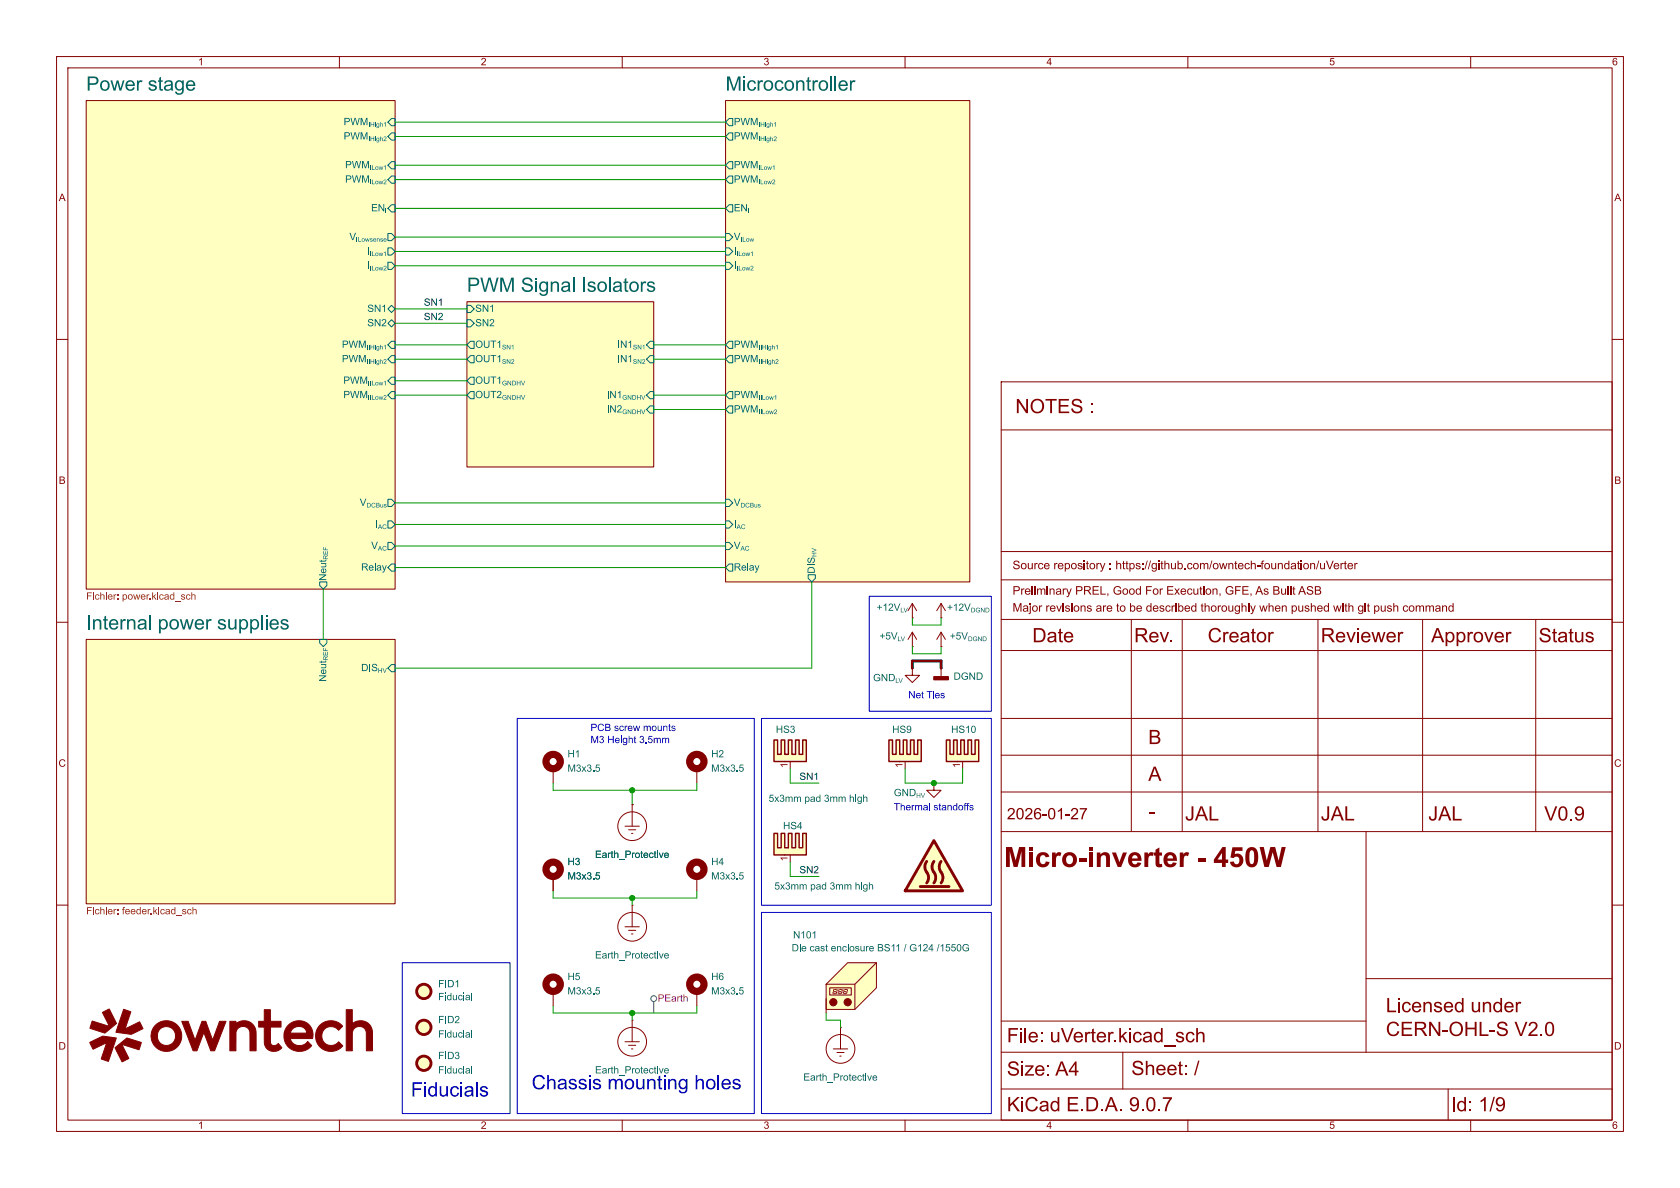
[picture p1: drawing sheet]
<svg xmlns="http://www.w3.org/2000/svg" width="297mm" height="210mm" viewBox="0 0 297 210" stroke-linecap="round" stroke-linejoin="round" font-family="sans-serif">
<path d="M177 76h108M200 109.5v37.5M209 109.5v37.5M233 109.5v37.5M251.5 109.5v37.5" fill="none" stroke="#840000" stroke-width=".18"/>
<path d="M203.1 143.5h1v.3h-1z" fill="#840000"/>
<g fill="none" stroke="#840000" stroke-width=".18">
<path d="M10 10h277v190h-277zM12 12h273v186h-273zM60 10v2M110 10v2M160 10v2M210 10v2M260 10v2M10 60h2M177 67.5h108v130.5h-108zM285 60h2M10 110h2M285 110h2"/>
<path d="M10 160h2M285 160h2M60 198v2M110 198v2M160 198v2M177 192.5h108M177 186h108M210 198v2M260 198v2"/>
</g>
<g fill="#840000">
<path d="M245.3 176.4h.3v2.2h1.2v.3h-1.5z"/>
<path d="M247.2 176.4h.3v.4h-.3z"/>
<path d="M247.2 177.1h.3v1.8h-.3z"/>
<path d="M248.1 177.3a.76 .76 0 0 1 1.3 .4h-.3a.5 .5 0 0 0-.6-.3 .5 .5 0 0 0-.3 .6 .5 .5 0 0 0 .3 .7 .5 .5 0 0 0 .6-.4h.3a.82 .82 0 0 1-1 .6 .82 .82 0 0 1-.5-1.1z"/>
<path d="M249.8 177.3a.85 .85 0 0 1 1-.1 .85 .85 0 0 1 .5 .9h-1.4a.53 .53 0 0 0 .4 .6 .53 .53 0 0 0 .6-.3h.4a.87 .87 0 0 1-1.1 .5 .87 .87 0 0 1-.6-1h1.3a.51 .51 0 0 0-.5-.6 .51 .51 0 0 0-.5 .6h-.3z"/>
<path d="M251.6 177.1h.3v.3a.65 .65 0 0 1 .8-.3 .65 .65 0 0 1 .4 .7v1.1h-.3v-1.1a.45 .45 0 0 0-.5-.5 .45 .45 0 0 0-.3 .6v1h-.4z"/>
<path d="M253.6 177.3a.77 .77 0 0 1 1.3 .3h-.3a.38 .38 0 0 0-.4-.3 .38 .38 0 0 0-.3 .4 1.13 1.13 0 0 1 1.1 .6 .76 .76 0 0 1-.7 .7 .76 .76 0 0 1-.8-.6l.3-.1a.42 .42 0 0 0 .4 .5 .42 .42 0 0 0 .4-.5l-.3-.1a.57 .57 0 0 1-.7-.3 .57 .57 0 0 1 0-.6z"/>
<path d="M255.5 177.3a.85 .85 0 0 1 1-.1 .85 .85 0 0 1 .4 .9h-1.3a.53 .53 0 0 0 .4 .6 .53 .53 0 0 0 .6-.3h.3a.87 .87 0 0 1-1.1 .5 .87 .87 0 0 1-.6-1h1.4a.51 .51 0 0 0-.5-.6 .51 .51 0 0 0-.5 .6h-.4z"/>
<path d="M257.4 177.3a.68 .68 0 0 1 1 0v-.9h.3v2.5h-.2v-.2a.76 .76 0 0 1-.9 .2 .76 .76 0 0 1-.4-.9h.3a.51 .51 0 0 0 .5 .7 .51 .51 0 0 0 .5-.6 .52 .52 0 0 0-.5-.8 .52 .52 0 0 0-.5 .7h-.3z"/>
<path d="M260.2 177.1h.3v1a.46 .46 0 0 0 .5 .6 .46 .46 0 0 0 .4-.6v-1h.3v1.8h-.3v-.2a.65 .65 0 0 1-.8 .2 .65 .65 0 0 1-.4-.7z"/>
<path d="M262.1 177.1h.3v.3a.65 .65 0 0 1 .8-.3 .65 .65 0 0 1 .4 .7v1.1h-.3v-1.1a.45 .45 0 0 0-.5-.5 .45 .45 0 0 0-.4 .6v1h-.3z"/>
<path d="M264.2 177.3a.68 .68 0 0 1 1 0v-.9h.3v2.5h-.2v-.2a.76 .76 0 0 1-.9 .2 .76 .76 0 0 1-.4-.9h.3a.51 .51 0 0 0 .5 .7 .51 .51 0 0 0 .5-.6 .52 .52 0 0 0-.5-.8 .52 .52 0 0 0-.5 .7h-.3z"/>
<path d="M266.2 177.3a.85 .85 0 0 1 1-.1 .85 .85 0 0 1 .4 .9h-1.4a.53 .53 0 0 0 .4 .6 .53 .53 0 0 0 .7-.3h.3a.87 .87 0 0 1-1.1 .5 .87 .87 0 0 1-.6-1h1.4a.51 .51 0 0 0-.5-.6 .51 .51 0 0 0-.5 .6h-.4z"/>
<path d="M268 177.1h.2v.3l.3-.3h.3l.2 .1-.1 .3a.4 .4 0 0 0-.5 0 .4 .4 0 0 0-.1 .5v.9h-.3z"/>
<path d="M259.1 180.6h.3v1.1h1.3v-1.1h.3v2.5h-.3v-1.1h-1.3v1.1h-.3z"/>
<path d="M261.6 180.6h.3v2.2h1.2v.3h-1.5z"/>
<path d="M263.4 182.1h.9v.3h-.9z"/>
<path d="M264.9 180.8a.98 .98 0 0 1 1.6 .5l-.3 .1a.57 .57 0 0 0-.6-.6 .57 .57 0 0 0-.6 .6l.2 .1a1.66 1.66 0 0 1 1.3 .7 .91 .91 0 0 1-.4 .9 .91 .91 0 0 1-1 0l-.3-.2-.2-.4v-.2h.3a.72 .72 0 0 0 .6 .6 .72 .72 0 0 0 .8-.4l-.3-.4a1.28 1.28 0 0 1-1.3-.7z"/>
<path d="M267.7 180.6h.4l.8 2.3 .8-2.3h.3l-.9 2.5h-.4z"/>
<path d="M270.5 180.8a.8 .8 0 0 1 1.2 .1 .8 .8 0 0 1-.3 1.2l-.8 .7h1.2v.3h-1.6a2.14 2.14 0 0 1 1.1-1.3 .49 .49 0 0 0 0-.9 .49 .49 0 0 0-.8 .5l-.3-.1z"/>
<path d="M272.3 182.8h.4v.3h-.4z"/>
<path d="M273.5 180.8a.8 .8 0 0 1 .9-.1 .8 .8 0 0 1 .3 .8 1.32 1.32 0 0 1-.6 1.7 .94 .94 0 0 1-1-1.3h.3a.7 .7 0 0 0 .6 1 1.04 1.04 0 0 0 .4-1.3 .52 .52 0 0 0-.5-.7 .52 .52 0 0 0-.4 .7l-.1 .3h-.3l.1-.7z"/>
</g>
<g fill="none" stroke="#840000" stroke-width=".18">
<path d="M15.2 17.8h54.6v86.3h-54.6zM82.5 53.3h33.1v29.3h-33.1zM177 97.5h108M177 109.5h108M177 115h108M177 102.5h108M271.5 109.5v37.5M177 127h108M177 133.5h108M177 147h108M177 140h108M241.5 147v39"/>
<path d="M241.5 173h43.5M177 180.5h64.5M198.5 186v6.5M256 192.5v5.5"/>
</g>
<g fill="#ffffc2" stroke="#ffffc2" stroke-width=".18">
<path d="M82.5 53.3h33.1v29.3h-33.1z"/>
<path d="M15.2 17.8h54.6v86.3h-54.6z"/>
<path d="M128.3 17.8h43.1v85.1h-43.1z"/>
<path d="M15.2 113h54.6v46.8h-54.6z"/>
</g>
<path d="M68.6 57.2l.6-.7 .6 .7-.6 .6zM69.2 54l.6 .6-.6 .6-.6-.6zM82.5 56.5h.7l.6 .7-.6 .6h-.7zM82.5 54h.7l.6 .6-.6 .6h-.7zM83.2 60.3h.6v1.3h-.6l-.7-.6zM83.2 69.2h.6v1.3h-.6l-.7-.6zM83.2 62.9h.6v1.2h-.6l-.7-.6zM83.2 66.7h.6v1.2h-.6l-.7-.6zM69.2 99.7h.6v1.3h-.6l-.6-.7zM56.5 102.9h1.3v.6l-.7 .6-.6-.6z" fill="none" stroke="#006464" stroke-width=".18"/>
<g fill="#725600">
<path d="M15.4 104.7h.8v.2h-.6v.4h.6v.1h-.6v.6h-.2z"/>
<path d="M16.4 104.7h.2v.2h-.2z"/>
<path d="M17.7 104.7h.2v.5l.3-.1 .2 .1 .1 .8h-.2v-.7l-.2-.1-.2 .1v.7h-.2z"/>
<path d="M18.7 104.7h.2v.2h-.2z"/>
<path d="M26.9 104.7h.2v.7l.3-.3h.2l-.3 .3 .4 .6h-.2l-.3-.5-.1 .5h-.2z"/>
<path d="M27.8 104.7h.2v.2h-.2z"/>
<path d="M30.1 105.2l.3-.1 .3 .1v-.5h.1v1.3h-.1v-.1l-.2 .1h-.3l-.2-.4 .2-.1a.29 .29 0 0 0 .3 .4 .29 .29 0 0 0 .1-.5l-.3-.2-.1 .3h-.2z"/>
<path d="M33.8 104.7h.2v.5l.3-.1 .2 .1 .1 .8h-.2v-.7l-.2-.1-.2 .1v.7h-.2z"/>
</g>
<path d="M128.3 17.8h43.1v85.1h-43.1z" fill="none" stroke="#840000" stroke-width=".18"/>
<path d="M128.3 41.3h.6l.6 .6-.6 .6h-.6zM128.9 69.2h.6v1.3h-.6l-.6-.6z" fill="none" stroke="#006464" stroke-width=".18"/>
<g fill="#006464">
<path d="M129.9 92h.2v1.2h-.2z"/>
<path d="M130.5 92.7h.2l.3 .8h-.1l-.1-.2h-.4l-.2 .2 .2-.3h.3l-.1-.4-.1 .4h-.1z"/>
<path d="M131.2 92.8l.4-.1 .1 .2-.1 .1a.27 .27 0 0 0-.4-.1 .27 .27 0 0 0 0 .4 .27 .27 0 0 0 .5-.1l.1 .1a.4 .4 0 0 1-.7 .1 .4 .4 0 0 1 .1-.6z"/>
</g>
<path d="M128.9 28.6h.6v1.2h-.6l-.6-.6zM128.9 60.3h.6v1.3h-.6l-.6-.6zM128.3 92.1h.6l.6 .6-.6 .6h-.6z" fill="none" stroke="#006464" stroke-width=".18"/>
<g fill="#006464">
<path d="M129.9 36.1h.9v.1h-.8v.4h.7v.2h-.7v.4h.8v.2h-.9z"/>
<path d="M131.1 36.1h.1l.7 1v-1h.2v1.3h-.2l-.7-1v1h-.1z"/>
<path d="M132.3 36.8h.1v.8h-.1z"/>
</g>
<path d="M128.9 36.2h.6v1.3h-.6l-.6-.7zM128.9 21h.6v1.2h-.6l-.6-.6zM128.9 23.5h.6v1.3h-.6l-.6-.7zM128.9 31.1h.6v1.3h-.6l-.6-.6zM128.3 43.8h.6l.6 .7-.6 .6h-.6zM128.3 46.4h.6l.6 .6-.6 .6h-.6zM128.9 71.8h.6v1.2h-.6l-.6-.6zM128.9 62.9h.6v1.2h-.6l-.6-.6z" fill="none" stroke="#006464" stroke-width=".18"/>
<g fill="#006464">
<path d="M129.7 95.8h.2l.4 1.1 .4-1.1h.2l-.5 1.2h-.2z"/>
<path d="M131.2 96.5h.1l.4 .8h-.1l-.1-.2h-.4l-.2 .2 .1-.3h.4l-.1-.4-.2 .4h-.1z"/>
<path d="M131.9 96.6l.4-.1 .1 .2-.1 .1a.27 .27 0 0 0-.4-.1 .27 .27 0 0 0 0 .4 .27 .27 0 0 0 .4-.1l.1 .1a.4 .4 0 0 1-.6 .1 .4 .4 0 0 1 .1-.6z"/>
</g>
<path d="M128.3 95.9h.6l.6 .6-.6 .7h-.6zM128.3 88.3h.6l.6 .6-.6 .6h-.6zM128.9 99.7h.6v1.3h-.6l-.6-.7zM142.9 101.6h1.2v.6l-.6 .7-.6-.7z" fill="none" stroke="#006464" stroke-width=".18"/>
<path d="M15.2 113h54.6v46.8h-54.6z" fill="none" stroke="#840000" stroke-width=".18"/>
<g fill="#725600">
<path d="M15.4 160.3h.8v.2h-.6v.4h.6v.1h-.6v.6h-.2z"/>
<path d="M16.4 160.3h.2v.2h-.2z"/>
<path d="M17.7 160.3h.2v.5l.3-.1 .2 .1 .1 .8h-.2v-.6l-.2-.2-.2 .1v.7h-.2z"/>
<path d="M18.7 160.3h.2v.2h-.2z"/>
<path d="M21.8 160.4l.3-.1-.2 .3 .1 .2h-.1v.8h-.2v-.8h-.1z"/>
<path d="M24.2 160.8l.3-.1 .2 .1v-.5h.2v1.3h-.2v-.1l-.1 .1h-.3l-.2-.3 .1-.1a.29 .29 0 0 0 .4 .3 .29 .29 0 0 0 .1-.5l-.3-.2-.2 .4h-.1z"/>
<path d="M27.1 160.3h.2v.8l.3-.4h.2l-.3 .3 .4 .6h-.2l-.3-.5-.1 .5h-.2z"/>
<path d="M28 160.3h.2v.2h-.2z"/>
<path d="M30.3 160.8l.3-.1 .3 .1v-.5h.1v1.3h-.1v-.1l-.2 .1h-.3l-.2-.3 .2-.1a.29 .29 0 0 0 .3 .3 .29 .29 0 0 0 .1-.5l-.3-.2-.1 .4h-.2z"/>
<path d="M34 160.3h.2v.5l.3-.1 .2 .1 .1 .8h-.2v-.6l-.2-.2-.2 .1v.7h-.2z"/>
</g>
<g fill="#ffffc2">
<path d="M167.3 130.8h.6v2.6h.7v-2.6h.6v2.6h.6l-.6 1.2h-1.9z"/>
<path d="M169.8 130.8h.7v2.6h.6v-2.6h.7v2.6h.6v-2.6h.6v3.8h-3.8l.6-1.2z"/>
</g>
<path d="M167.3 130.8h.6v2.6h.7v-2.6h.6v2.6h.6v-2.6h.7v2.6h.6v-2.6h.7v2.6h.6v-2.6h.6v3.8h-5.7z" fill="none" stroke="#840000" stroke-width=".25"/>
<path d="M161.3 118.1v1.3h1.3l-1.3 1.3-1.3-1.3h1.3M161.3 118.1h.1" fill="none" stroke="#840000" stroke-width=".18"/>
<g fill="#ffffc2">
<path d="M136.8 147.3h.7v2.6h.6v-2.6h.6v2.6h.7l-.7 1.2h-1.9z"/>
<path d="M139.4 147.3h.6v2.6h.6v-2.6h.7v2.6h.6v-2.6h.6v3.8h-3.8l.7-1.2z"/>
</g>
<path d="M136.8 147.3h.7v2.6h.6v-2.6h.6v2.6h.7v-2.6h.6v2.6h.6v-2.6h.7v2.6h.6v-2.6h.6v3.8h-5.7z" fill="none" stroke="#840000" stroke-width=".25"/>
<g fill="#ffffc2">
<path d="M157.1 130.8h.7v2.6h.6v-2.6h.7v2.6h.6l-.6 1.2h-2z"/>
<path d="M159.7 130.8h.6v2.6h.7v-2.6h.6v2.6h.6v-2.6h.7v3.8h-3.8l.6-1.2z"/>
</g>
<path d="M157.1 130.8h.7v2.6h.6v-2.6h.7v2.6h.6v-2.6h.6v2.6h.7v-2.6h.6v2.6h.6v-2.6h.7v3.8h-5.8z" fill="none" stroke="#840000" stroke-width=".25"/>
<path d="M165.1 148.6l5.1 8.9h-10.2z" fill="#ffffc2"/>
<path d="M162.7 156.7h5.1M163.8 152.3a1.78 1.78 0 0 0 .2 2.2l.1 .8-.3 .8M165.1 148.6l5.1 8.9h-10.2zM165.1 152.3a1.78 1.78 0 0 0 .2 2.2l.1 .8-.3 .8M166.4 152.3a1.78 1.78 0 0 0 .2 2.2l.1 .8-.3 .8" fill="none" stroke="#840000" stroke-width=".51"/>
<path d="M166.4 114.3h.1M166.4 111.8l-.8 1.2M166.4 111.8l.7 1.2M166.4 111.8v2.5M165.1 138.4v1.3h1.3l-1.3 1.3-1.3-1.3h1.3M165.1 138.4h.1" fill="none" stroke="#840000" stroke-width=".18"/>
<g fill="#ffffc2">
<path d="M136.8 130.8h.7v2.6h.6v-2.6h.6v2.6h.7l-.7 1.2h-1.9z"/>
<path d="M139.4 130.8h.6v2.6h.6v-2.6h.7v2.6h.6v-2.6h.6v3.8h-3.8l.7-1.2z"/>
</g>
<path d="M136.8 130.8h.7v2.6h.6v-2.6h.6v2.6h.7v-2.6h.6v2.6h.6v-2.6h.7v2.6h.6v-2.6h.6v3.8h-5.7z" fill="none" stroke="#840000" stroke-width=".25"/>
<g fill="none" stroke="#840000" stroke-width=".18">
<path d="M110.5 146.1h2.5M111.1 146.7h1.3M111.6 147.3h.3M111.8 142.2h.1M111.8 142.2v3.9"/>
<circle cx="111.8" cy="146" r="2.54"/>
</g>
<path d="M149.9 170.2h5v4.4l-3.8 3.8h-5.1v-4.4z" fill="#ffffc2"/>
<g fill="none" stroke="#840000" stroke-width=".18">
<path d="M166.4 118.1h.1M166.4 109.2h.1M166.4 106.7v2.5M166.4 118.1v1.5M166.4 106.7l-.8 1.3M166.4 106.7l.7 1.3M97.8 135.9v2.5M123.2 135.9v2.5M97.8 154.9v2.6M111.8 142.2h.1M123.2 154.9v2.6M97.8 175.3v2.5"/>
<path d="M110.5 163.8h2.5M111.1 164.5h1.3M111.6 165.1h.3M111.8 160h.1M111.8 160v3.8M123.2 175.3v2.5M146 176.5v2.6M146.7 174.6h3.8v1.3h-3.8zM147.3 175.4l-.1 .2M147.3 175.7h.4M147.4 175l-.1 .2M147.4 175.3h.4"/>
<path d="M147.5 174.9h.4M147.9 175.4v.2M148 175v.2M148.2 175.4v.2M148.3 175.7h.3M148.3 175v.2M148.4 175.3h.3M148.5 174.9h.3M148.8 175.4v.2M148.9 175v.2M149.1 175.4v.2M149.2 175.7h.3"/>
<path d="M149.2 175v.2M149.3 175.3h.3M149.4 174.9h.3M149.7 175.4v.2M149.8 175v.2M149.9 170.2h5v4.4l-3.8 3.8h-5.1v-4.4zM151.1 174v4.4M154.9 170.2l-3.8 3.8h-5.1M110.5 184.2h2.5M111.1 184.8h1.3M111.6 185.4h.3M111.8 180.3h.1"/>
<path d="M111.8 180.3v3.9M147.3 185.4h2.6M148 186.1h1.2M148.5 186.7h.2M148.6 181.6h.1M148.6 181.6v3.8"/>
<circle cx="111.8" cy="163.8" r="2.54"/>
<circle cx="111.8" cy="184.1" r="2.54"/>
<circle cx="148.6" cy="185.4" r="2.54"/>
</g>
<g fill="#840000" stroke="#840000" stroke-width=".18">
<path d="M16.3 180.5l3 .9-1.2-2.4 .9-.5a.27 .27 0 0 1 .3-.1 .27 .27 0 0 1 .2 .3l1.1 2.2-1.6 1.4a.64 .64 0 0 1-1.1 .1l-1.9-.6a.71 .71 0 0 1 .1-.8z"/>
<path d="M15.9 184.3l1.7-.9a1.35 1.35 0 0 1 1.5-.1l1.5 .2-1.4 4.1-1.3-.4 1-2.9-2.5 1.2z"/>
<path d="M20.3 185.2l1.4-1.1a.99 .99 0 0 1 .9-.6l2 .6a.31 .31 0 0 1 .4 .2 .31 .31 0 0 1-.1 .4l-.3 .9-3.1-1 1.3 2.5-1.2 .6z"/>
<path d="M21.9 178.4l1.2 .5-1 3 2.6-1.3 .6 1.2-2.1 1-2.4-.3a.22 .22 0 0 1-.3 0 .22 .22 0 0 1 .1-.3z"/>
<path d="M27.5 181.2a2.72 2.72 0 0 1 4.3 .5 2.72 2.72 0 0 1-1.6 4 2.72 2.72 0 0 1-3.5-2.5h1.1a1.65 1.65 0 0 0 2.5 1.4 1.65 1.65 0 0 0 0-2.9 1.61 1.61 0 0 0-1.7 0 1.61 1.61 0 0 0-.8 1.5h-1.1v-.4a2.68 2.68 0 0 1 .8-1.6z"/>
<path d="M32.1 180.5h1.2l1.2 3.4 1.2-3.4h.3a.34 .34 0 0 1 .4 .1 .34 .34 0 0 1 .1 .3l1.1 3 1.2-3.4 1.2 .1-2.1 5.2h-.6l-1.3-3.3-1.2 3.3h-.7z"/>
<path d="M40.6 180.5h1.1v.5a2.21 2.21 0 0 1 2.6-.2 2.21 2.21 0 0 1 1 2.4v2.6h-1.1v-3.2a1.24 1.24 0 0 0-1.2-1.2 1.24 1.24 0 0 0-1.3 1.1v3.3h-1.1z"/>
<path d="M46.7 178.5h1.1v2h1.9v1.1h-1.9v2.7a.77 .77 0 0 0 .7 .5 .77 .77 0 0 0 .7-.3l.6 .7a1.77 1.77 0 0 1-2.2 .5 1.77 1.77 0 0 1-.9-2.1v-2h-1v-1.1h1z"/>
<path d="M51 181.2a2.52 2.52 0 0 1 3.1-.5 2.52 2.52 0 0 1 1.2 2.9h-4a1.73 1.73 0 0 0 1.4 1.2 1.73 1.73 0 0 0 1.7-.7l.7 .7a2.76 2.76 0 0 1-3.3 .8 2.76 2.76 0 0 1-1.6-3h4.1a1.51 1.51 0 0 0-1.5-1.1 1.51 1.51 0 0 0-1.5 1.1h-1.1l.3-.7z"/>
<path d="M56.6 181.1a2.74 2.74 0 0 1 4 .3l-.4 .4a.29 .29 0 0 1-.3 .3 .29 .29 0 0 1-.3-.2 1.66 1.66 0 0 0-2.4 .2 1.66 1.66 0 0 0 .3 2.4 1.66 1.66 0 0 0 2.4-.3l.5 .4a.27 .27 0 0 1 .2 .3 .27 .27 0 0 1-.3 .3 2.73 2.73 0 0 1-3.8-.2 2.73 2.73 0 0 1 .1-3.9z"/>
<path d="M61.2 178.5h1.1v2.5a2.23 2.23 0 0 1 2.6-.2 2.23 2.23 0 0 1 .9 2.5l.1 2.5h-1.1v-3.1a1.27 1.27 0 0 0-1.5-1.2 1.27 1.27 0 0 0-1 1.6v2.7h-1.1z"/>
<circle cx="147.3" cy="177.2" r=".63"/>
<circle cx="149.9" cy="177.2" r=".63"/>
</g>
<g fill="none" stroke="#840000" stroke-width="1.3">
<circle cx="97.8" cy="134.6" r="1.27"/>
<circle cx="123.2" cy="134.6" r="1.27"/>
<circle cx="97.8" cy="153.7" r="1.27"/>
<circle cx="123.2" cy="153.7" r="1.27"/>
<circle cx="97.8" cy="174" r="1.27"/>
<circle cx="123.2" cy="174" r="1.27"/>
</g>
<path d="M165.1 119.6h2.5v.5h-2.5z" fill="#840000" stroke="#840000" stroke-width=".25"/>
<g fill="#ffffc2" stroke="#ffffc2" stroke-width=".18">
<circle cx="74.9" cy="188" r="1.27"/>
<circle cx="74.9" cy="181.6" r="1.27"/>
<circle cx="74.9" cy="175.3" r="1.27"/>
</g>
<g fill="none" stroke="#840000" stroke-width=".51">
<circle cx="74.9" cy="175.3" r="1.27"/>
<circle cx="74.9" cy="188" r="1.27"/>
<circle cx="74.9" cy="181.6" r="1.27"/>
</g>
<g fill="none" stroke="#484848" stroke-width=".18">
<path d="M115.6 177v2.1"/>
<circle cx="115.6" cy="176.5" r=".51"/>
</g>
<g fill="none" stroke="#009600" stroke-width=".18">
<path d="M69.8 31.8h58.5M69.8 24.1h58.5M69.8 36.8h58.5M69.8 29.2h58.5M69.8 21.6h58.5M69.8 54.6h12.7M69.8 57.2h12.7M69.8 47h58.5M69.8 41.9h58.5M69.8 44.5h58.5M69.8 69.9h12.7M69.8 61h12.7"/>
<path d="M69.8 63.5h12.7M69.8 67.3h12.7M115.6 69.9h12.7M115.6 61h12.7M115.6 72.4h12.7M115.6 63.5h12.7M69.8 96.5h58.5M69.8 88.9h58.5M69.8 92.7h58.5M57.1 104.1v8.9M69.8 100.3h58.5M143.5 102.9v15.2h-73.7"/>
<path d="M161.3 109.2v1.3h5.1v-1.3M161.3 114.3v1.3h5.1v-1.3M97.8 138.4v1.3h25.4v-1.3M111.8 139.7v2.5M139.7 135.9v2.5h5.1M160 135.9v2.5h10.2v-2.5M97.8 157.5v1.3h25.4v-1.3M111.8 158.8v1.2M139.7 152.4v2.5h5.1M97.8 177.8v1.3h25.4v-1.3M111.8 179.1v1.2M146 179.1v1.2h2.6v1.3"/>
</g>
<path d="M161.3 118.1v-1.3h5.1v1.3" fill="none" stroke="#000" stroke-width=".5"/>
<path d="M153.7 105.4h21.6v20.3h-21.6zM91.4 127h41.9v69.9h-41.9zM134.6 127h40.7v33h-40.7zM71.1 170.2h19.1v26.7h-19.1zM134.6 161.3h40.7v35.6h-40.7z" fill="none" stroke="#0000c2" stroke-width=".18"/>
<g fill="#009600" stroke="#009600" stroke-width=".18">
<circle cx="111.8" cy="179.1" r=".46"/>
<circle cx="165.1" cy="138.4" r=".46"/>
<circle cx="111.8" cy="158.8" r=".46"/>
<circle cx="111.8" cy="139.7" r=".46"/>
</g>
<text font-size="4.9" fill="#840000" x="177.5" y="154.5">Micro-inverter - 450W</text>
<g font-size="3.5" fill="#006464">
<text x="15.2" y="16.5">Power stage</text>
<text x="128.3" y="16.5">Microcontroller</text>
<text x="82.5" y="52">PWM Signal Isolators</text>
<text x="15.2" y="111.7">Internal power supplies</text>
</g>
<g font-size="3.5" fill="#840000">
<text x="179.5" y="74">NOTES :</text>
<text x="182.5" y="114.5">Date</text>
<text x="200.5" y="114.5">Rev.</text>
<text x="213.5" y="114.5">Creator</text>
<text x="233.5" y="114.5">Reviewer</text>
<text x="253" y="114.5">Approver</text>
<text x="272" y="114.5">Status</text>
<text x="203" y="132.5">B</text>
<text x="203" y="139">A</text>
<text x="209.5" y="146">JAL</text>
<text x="233.5" y="146">JAL</text>
<text x="252.5" y="146">JAL</text>
<text x="273" y="146">V0.9</text>
<text x="178" y="185.2">File: uVerter.kicad_sch</text>
<text x="245" y="182">Licensed</text>
<text x="178" y="191.1">Size: A4</text>
<text x="200" y="191">Sheet: /</text>
<text x="178" y="197.4">KiCad E.D.A. 9.0.7</text>
<text x="256.5" y="197.4">Id: 1/9</text>
</g>
<g font-size="3.5" fill="#0000c2">
<text x="72.6" y="194.3">Fiducials</text>
<text x="94" y="193">Chassis mounting holes</text>
</g>
<text font-size="2.8" fill="#840000" x="178" y="145.6">2026-01-27</text>
<g font-size="2.1" fill="#840000">
<text x="179" y="101.2">Source repository : https://github.com/owntech-foundation/uVerter</text>
<text x="179" y="105.7">Preliminary PREL, Good For Execution, GFE, As Built ASB</text>
<text x="179" y="108.7">Major revisions are to be described thoroughly when pushed with git push command</text>
</g>
<g font-size="1.8" fill="#840000">
<text x="35" y="12">1</text>
<text x="85" y="12">2</text>
<text x="135" y="12">3</text>
<text x="185" y="12">4</text>
<text x="235" y="12">5</text>
<text x="285" y="12">6</text>
<text x="10.4" y="36">A</text>
<text x="285.4" y="36">A</text>
<text x="10.4" y="86">B</text>
<text x="285.4" y="86">B</text>
<text x="10.3" y="136">C</text>
<text x="285.3" y="136">C</text>
<text x="10.3" y="186">D</text>
<text x="285.3" y="186">D</text>
<text x="35" y="200">1</text>
<text x="85" y="200">2</text>
<text x="135" y="200">3</text>
<text x="185" y="200">4</text>
<text x="235" y="200">5</text>
<text x="285" y="200">6</text>
</g>
<g font-size="1.8" fill="#006464">
<text x="60.8" y="22.6">PWM_{IHigh1}</text>
<text x="129.7" y="22.6">PWM_{IHigh1}</text>
<text x="60.8" y="25.1">PWM_{IHigh2}</text>
<text x="129.7" y="25.1">PWM_{IHigh2}</text>
<text x="61" y="30.2">PWM_{ILow1}</text>
<text x="61" y="32.7">PWM_{ILow2}</text>
<text x="129.7" y="30.2">PWM_{ILow1}</text>
<text x="129.7" y="32.7">PWM_{ILow2}</text>
<text x="65.6" y="37.8">EN_{I}</text>
<text x="61.8" y="42.9">V_{ILowsense}</text>
<text x="64.9" y="45.4">I_{ILow1}</text>
<text x="64.9" y="48">I_{ILow2}</text>
<text x="129.7" y="42.9">V_{ILow}</text>
<text x="129.7" y="45.4">I_{ILow1}</text>
<text x="129.7" y="48">I_{ILow2}</text>
<text x="64.9" y="55.6">SN1</text>
<text x="64.9" y="58.1">SN2</text>
<text x="84" y="58.1">SN2</text>
<text x="84" y="55.6">SN1</text>
<text x="60.4" y="62">PWM_{IIHigh1}</text>
<text x="60.4" y="64.5">PWM_{IIHigh2}</text>
<text x="84" y="62">OUT1_{SN1}</text>
<text x="84" y="64.5">OUT1_{SN2}</text>
<text x="109.1" y="64.5">IN1_{SN2}</text>
<text x="109.1" y="62">IN1_{SN1}</text>
<text x="129.7" y="62">PWM_{IIHigh1}</text>
<text x="129.7" y="64.5">PWM_{IIHigh2}</text>
<text x="60.7" y="70.8">PWM_{IILow2}</text>
<text x="60.7" y="68.3">PWM_{IILow1}</text>
<text x="84" y="70.8">OUT2_{GNDHV}</text>
<text x="84" y="68.3">OUT1_{GNDHV}</text>
<text x="107.2" y="70.8">IN1_{GNDHV}</text>
<text x="129.7" y="70.8">PWM_{IILow1}</text>
<text x="107.2" y="73.4">IN2_{GNDHV}</text>
<text x="129.7" y="73.4">PWM_{IILow2}</text>
<text x="63.6" y="89.9">V_{DCBus}</text>
<text x="129.7" y="89.9">V_{DCBus}</text>
<text x="66.3" y="93.7">I_{AC}</text>
<text x="63.8" y="101.3">Relay</text>
<text x="65.6" y="97.5">V_{AC}</text>
<text x="129.7" y="101.3">Relay</text>
<text x="144.5" y="101.4" transform="rotate(-90 144.5 101.4)">DIS_{HV}</text>
<text x="58.1" y="102.7" transform="rotate(-90 58.1 102.7)">Neut_{REF}</text>
<text x="155" y="108.4">+12V_{LV}</text>
<text x="155.5" y="113.5">+5V_{LV}</text>
<text x="167.4" y="108.4">+12V_{DGND}</text>
<text x="167.9" y="113.5">+5V_{DGND}</text>
<text x="63.8" y="119.1">DIS_{HV}</text>
<text x="58.1" y="120.5" transform="rotate(-90 58.1 120.5)">Neut_{REF}</text>
<text x="154.3" y="120.9">GND_{LV}</text>
<text x="168.6" y="120.6">DGND</text>
<text x="137.2" y="130">HS3</text>
<text x="157.7" y="130">HS9</text>
<text x="168.1" y="130">HS10</text>
<text x="100.3" y="134.3">H1</text>
<text x="100.3" y="136.9">M3x3.5</text>
<text x="125.7" y="134.3">H2</text>
<text x="125.7" y="136.9">M3x3.5</text>
<text x="135.9" y="142.2">5x3mm pad 3mm high</text>
<text x="158" y="141.2">GND_{HV}</text>
<text x="138.4" y="147">HS4</text>
<text x="100.3" y="153.4">H3</text>
<text x="100.3" y="155.9">M3x3.5</text>
<text x="105.2" y="152.1">Earth_Protective</text>
<text x="125.7" y="153.4">H4</text>
<text x="125.7" y="155.9">M3x3.5</text>
<text x="136.9" y="157.7">5x3mm pad 3mm high</text>
<text x="140.2" y="166.3">N101</text>
<text x="100.3" y="173.7">H5</text>
<text x="105.2" y="169.9">Earth_Protective</text>
<text x="125.7" y="173.7">H6</text>
<text x="140" y="168.6">Die cast enclosure BS11 / G124 /1550G</text>
<text x="77.5" y="175">FID1</text>
<text x="77.5" y="177.3">Fiducial</text>
<text x="100.3" y="176.3">M3x3.5</text>
<text x="125.7" y="176.3">M3x3.5</text>
<text x="77.5" y="181.3">FID2</text>
<text x="77.5" y="183.9">Fiducial</text>
<text x="77.5" y="187.7">FID3</text>
<text x="77.5" y="190.2">Fiducial</text>
<text x="142" y="191.5">Earth_Protective</text>
</g>
<g font-size="1.8" fill="#0f0f0f">
<text x="74.9" y="54.3">SN1</text>
<text x="74.9" y="56.8">SN2</text>
<text x="141.3" y="138.1">SN1</text>
<text x="141.3" y="154.6">SN2</text>
</g>
<g font-size="1.8" fill="#725600">
<text x="15.2" y="106.7">Fichier: power.kicad_sch</text>
<text x="15.2" y="162.3">Fichier: feeder.kicad_sch</text>
</g>
<g font-size="1.8" fill="#0000c2">
<text x="160.6" y="123.9">Net Ties</text>
<text x="104.4" y="129.7">PCB screw mounts</text>
<text x="104.4" y="131.8">M3 Height 3.5mm</text>
<text x="158" y="143.7">Thermal standoffs</text>
<text x="105.2" y="190.2">Earth_Protective</text>
</g>
<g font-size="1.8" fill="#a90000">
<text x="139.4" y="135.7" transform="rotate(-90 139.4 135.7)">1</text>
<text x="159.8" y="135.7" transform="rotate(-90 159.8 135.7)">1</text>
<text x="169.9" y="135.7" transform="rotate(-90 169.9 135.7)">1</text>
<text x="139.4" y="152.3" transform="rotate(-90 139.4 152.3)">1</text>
</g>
<text font-size="1.8" fill="#840084" x="116.3" y="177.5">PEarth</text>
</svg>
